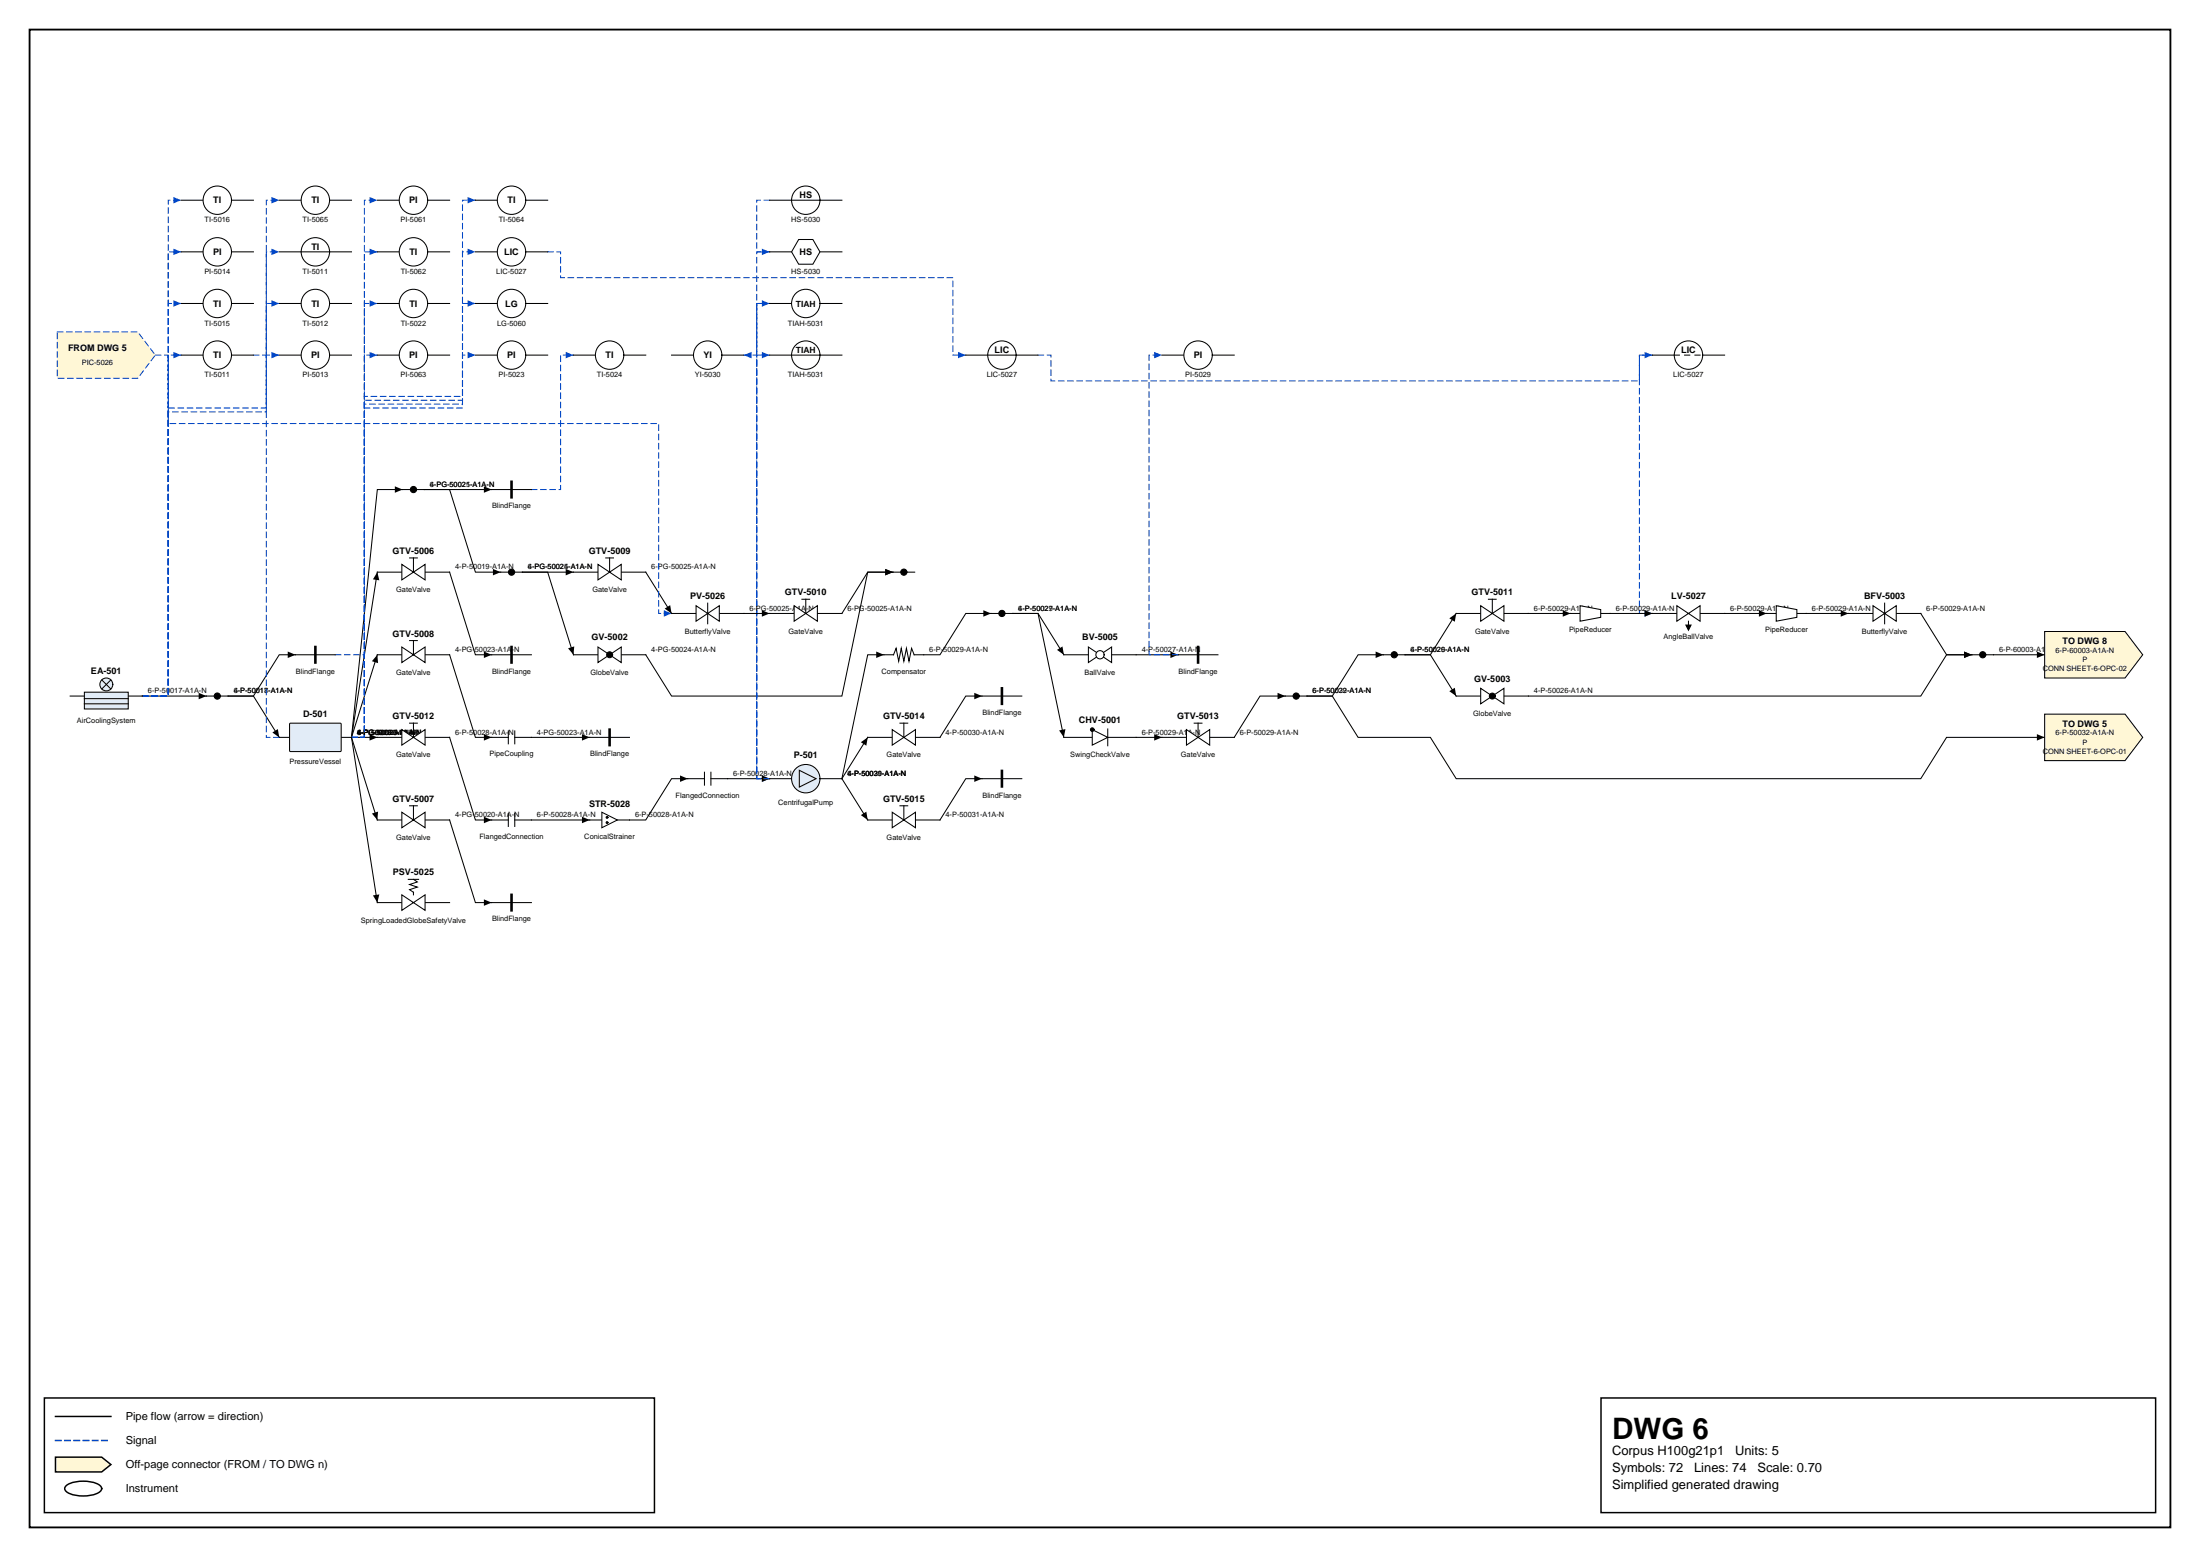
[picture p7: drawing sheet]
<svg xmlns="http://www.w3.org/2000/svg" width="420mm" height="297mm" viewBox="0 0 420 297" stroke-linecap="round" stroke-linejoin="round" font-family="sans-serif">
<path d="M5.6 5.6h408.6v285.8h-408.6z" fill="none" stroke="#000" stroke-width=".35"/>
<path d="M8.5 266.7h116.4v21.9h-116.4zM10.6 270.2h10.6M305.5 266.7h105.8v21.9h-105.8z" fill="none" stroke="#000" stroke-width=".28"/>
<path d="M10.6 274.8h10.6" fill="none" stroke="#0046c8" stroke-width=".28" stroke-dasharray="1.1 .7"/>
<path d="M10.6 278h8.8l1.8 1.4-1.8 1.4h-8.8z" fill="#fff7d6" stroke="#000" stroke-width=".28"/>
<path d="M12.7 283.4a6.7 6.7 0 0 1 6.3 0 .72 .72 0 0 1 0 1.2 6.7 6.7 0 0 1-6.3 0 .72 .72 0 0 1 0-1.2z" fill="none" stroke="#000" stroke-width=".28"/>
<path d="M315.3 67.7h-2.5v49.3h2.5" fill="none" stroke="#0046c8" stroke-width=".2" stroke-dasharray="1.1 .7"/>
<path d="M313.8 116.4l1.5 .6-1.5 .7z" fill="#0046c8"/>
<path d="M198.1 67.7h2.4v5h112.3v-5h2.5" fill="none" stroke="#0046c8" stroke-width=".2" stroke-dasharray="1.1 .7"/>
<path d="M313.8 67.1l1.5 .6-1.5 .7z" fill="#0046c8"/>
<path d="M48.4 67.7h2.4v-19.7h2.5" fill="none" stroke="#0046c8" stroke-width=".2" stroke-dasharray="1.1 .7"/>
<path d="M51.8 47.4l1.5 .6-1.5 .7z" fill="#0046c8"/>
<path d="M170.4 109.2h-4.8l-4.9 23.6h-32.6l-4.9-7.9M85.8 140.7l4.9 15.7h3.1" fill="none" stroke="#000" stroke-width=".2"/>
<path d="M168.9 108.5l1.5 .7-1.5 .6zM92.3 155.8l1.5 .6-1.5 .7z" fill="#000"/>
<path d="M146.9 57.9h-2.5v9.8h2.5" fill="none" stroke="#0046c8" stroke-width=".2" stroke-dasharray="1.1 .7"/>
<path d="M145.4 67.1l1.5 .6-1.5 .7z" fill="#0046c8"/>
<path d="M85.8 109.2l4.9 15.7h3.1M307.3 117h8M56.4 124.9h-3.1l-4.9 7.9h-4.9h4.9l4.9 7.9M85.8 124.9l4.9 15.8h3.1M216.8 124.9h8" fill="none" stroke="#000" stroke-width=".2"/>
<path d="M313.8 116.4l1.5 .6-1.5 .7zM54.9 124.3l1.5 .6-1.5 .6zM92.3 124.3l1.5 .6-1.5 .6zM223.3 124.3l1.5 .6-1.5 .6zM52 139.7l1-.6 .3 1.6zM92.3 140.1l1.5 .6-1.5 .6z" fill="#000"/>
<path d="M224.8 124.9h-5.5v-57.2h2.4" fill="none" stroke="#0046c8" stroke-width=".2" stroke-dasharray="1.1 .7"/>
<path d="M220.2 67.1l1.5 .6-1.5 .7z" fill="#0046c8"/>
<path d="M27.2 132.8h4.9v-65.1h2.5" fill="none" stroke="#0046c8" stroke-width=".2" stroke-dasharray="1.1 .7"/>
<path d="M33.1 67.1l1.5 .6-1.5 .7z" fill="#0046c8"/>
<path d="M27.2 132.8h12.2" fill="none" stroke="#000" stroke-width=".2"/>
<path d="M37.9 132.2l1.5 .6-1.5 .6z" fill="#000"/>
<path d="M27.2 132.8h4.9v-74.9h2.5" fill="none" stroke="#0046c8" stroke-width=".2" stroke-dasharray="1.1 .7"/>
<path d="M33.1 57.3l1.5 .6-1.5 .6z" fill="#0046c8"/>
<path d="M27.2 132.8h4.9v-84.8h2.5" fill="none" stroke="#0046c8" stroke-width=".2" stroke-dasharray="1.1 .7"/>
<path d="M33.1 47.4l1.5 .6-1.5 .7z" fill="#0046c8"/>
<path d="M27.2 132.8h4.9v-94.6h2.5" fill="none" stroke="#0046c8" stroke-width=".2" stroke-dasharray="1.1 .7"/>
<path d="M33.1 37.6l1.5 .6-1.5 .6z" fill="#0046c8"/>
<path d="M27.2 132.8h4.9v-55h18.7v-10.1h2.5" fill="none" stroke="#0046c8" stroke-width=".2" stroke-dasharray="1.1 .7"/>
<path d="M51.8 67.1l1.5 .6-1.5 .7z" fill="#0046c8"/>
<path d="M27.2 132.8h4.9v-54.2h18.7v-20.7h2.5" fill="none" stroke="#0046c8" stroke-width=".2" stroke-dasharray="1.1 .7"/>
<path d="M51.8 57.3l1.5 .6-1.5 .6z" fill="#0046c8"/>
<path d="M93.8 93.4h-12.8h4.8l4.9 15.8h4.8M123.2 109.2l4.9 7.8M366.5 117l4.9 7.9h4.9M187.4 132.8h-3.1l-4.9 7.9M203 124.9l-4.9-7.9h-4.8h4.8l4.9 23.7" fill="none" stroke="#000" stroke-width=".2"/>
<path d="M92.3 92.8l1.5 .6-1.5 .6zM94.1 108.5l1.4 .7-1.4 .6zM126.8 116.1l1.1-.6 .2 1.5zM185.9 132.2l1.5 .6-1.5 .6zM201.7 124l1-.7 .3 1.6zM374.8 124.3l1.5 .6-1.5 .6zM202.1 139.4l1.2-.3-.3 1.6z" fill="#000"/>
<path d="M101.4 93.4h5.6v-25.7h2.4" fill="none" stroke="#0046c8" stroke-width=".2" stroke-dasharray="1.1 .7"/>
<path d="M107.9 67.1l1.5 .6-1.5 .7z" fill="#0046c8"/>
<path d="M109.4 109.2h-9.7h4.8l4.9 15.7M170.4 109.2h-4.8l-4.9 7.8M189.1 117h-4.8l-4.9 7.9h-3.1M277.9 117l-5 7.9h-4.8h4.8l5 7.9M101.4 140.7h11.1M131.2 148.6h-3.1l-4.9 7.8h-3.1" fill="none" stroke="#000" stroke-width=".2"/>
<path d="M107.9 108.5l1.5 .7-1.5 .6zM168.9 108.5l1.5 .7-1.5 .6zM187.6 116.4l1.5 .6-1.5 .7zM276.6 118l1.3-1-.3 1.6zM108.4 123.7l1.2-.4-.2 1.6zM276.6 131.9l1-.7 .3 1.6zM111.1 140.1l1.4 .6-1.4 .6zM129.8 147.9l1.4 .7-1.4 .6z" fill="#000"/>
<path d="M146.9 48h-2.5v100.6h2.5" fill="none" stroke="#0046c8" stroke-width=".2" stroke-dasharray="1.1 .7"/>
<path d="M145.4 147.9l1.5 .7-1.5 .6z" fill="#0046c8"/>
<path d="M245.3 132.8h-4.9l-4.9 7.9M380.4 124.9h9.8M138.8 148.6h8.1M216.8 140.7h4.9" fill="none" stroke="#000" stroke-width=".2"/>
<path d="M243.8 132.2l1.5 .6-1.5 .6zM388.7 124.3l1.5 .6-1.5 .6zM145.4 147.9l1.5 .7-1.5 .6zM220.2 140.1l1.5 .6-1.5 .6z" fill="#000"/>
<path d="M146.9 38.2h-2.5v9.8h2.5" fill="none" stroke="#0046c8" stroke-width=".2" stroke-dasharray="1.1 .7"/>
<path d="M145.4 47.4l1.5 .6-1.5 .7z" fill="#0046c8"/>
<path d="M29.6 67.7h2.5v13.1h93.6v36.2h2.4" fill="none" stroke="#0046c8" stroke-width=".2" stroke-dasharray="1.1 .7"/>
<path d="M126.7 116.4l1.4 .6-1.4 .7z" fill="#0046c8"/>
<path d="M329.1 117h8" fill="none" stroke="#000" stroke-width=".2"/>
<path d="M335.6 116.4l1.5 .6-1.5 .7z" fill="#000"/>
<path d="M146.9 148.6h-2.5v-90.7h2.5" fill="none" stroke="#0046c8" stroke-width=".2" stroke-dasharray="1.1 .7"/>
<path d="M145.4 57.3l1.5 .6-1.5 .6z" fill="#0046c8"/>
<path d="M168.7 124.9h-3.1l-4.9 23.7 4.9-7.9" fill="none" stroke="#000" stroke-width=".2"/>
<path d="M167.2 124.3l1.5 .6-1.5 .6zM164.3 141.6l1.3-.9-.3 1.6z" fill="#000"/>
<path d="M146.9 148.6h-2.5v-80.9h-2.5" fill="none" stroke="#0046c8" stroke-width=".2" stroke-dasharray="1.1 .7"/>
<path d="M141.9 67.7l1.5-.6v1.3z" fill="#0046c8"/>
<path d="M291.7 117h8M264 124.9h-4.8l-5 7.9h-4.8h4.8l5 7.9h13.7l5 7.9h88.6l4.9-7.9h18.8M85.8 156.4l4.9 15.8h3.1M160.7 148.6l4.9 7.8" fill="none" stroke="#000" stroke-width=".2"/>
<path d="M298.2 116.4l1.5 .6-1.5 .7zM262.5 124.3l1.5 .6-1.5 .6zM164.3 155.5l1-.6 .3 1.5zM388.7 140.1l1.5 .6-1.5 .6zM92.3 171.6l1.5 .6-1.5 .6z" fill="#000"/>
<path d="M64 124.9h5.5v-67h2.5" fill="none" stroke="#0046c8" stroke-width=".2" stroke-dasharray="1.1 .7"/>
<path d="M70.5 57.3l1.5 .6-1.5 .6z" fill="#0046c8"/>
<path d="M344.7 117h8M101.4 156.4h11.1" fill="none" stroke="#000" stroke-width=".2"/>
<path d="M351.3 116.4l1.4 .6-1.4 .7zM111.1 155.8l1.4 .6-1.4 .7z" fill="#000"/>
<path d="M104.5 48h2.5v5h74.8v14.7h2.5" fill="none" stroke="#0046c8" stroke-width=".2" stroke-dasharray="1.1 .7"/>
<path d="M182.8 67.1l1.5 .6-1.5 .7z" fill="#0046c8"/>
<path d="M141.9 117h5M376.3 124.9h-4.9l-4.9 7.9h-74.8M67.1 140.7h4.9M187.4 148.6h-3.1l-4.9 7.8" fill="none" stroke="#000" stroke-width=".2"/>
<path d="M145.4 116.4l1.5 .6-1.5 .7zM374.8 124.3l1.5 .6-1.5 .6zM70.5 140.1l1.5 .6-1.5 .6zM185.9 147.9l1.5 .7-1.5 .6z" fill="#000"/>
<path d="M53.3 140.7h-2.5v-102.5h2.5" fill="none" stroke="#0046c8" stroke-width=".2" stroke-dasharray="1.1 .7"/>
<path d="M51.8 37.6l1.5 .6-1.5 .6z" fill="#0046c8"/>
<path d="M72 109.2l-4.9 31.5" fill="none" stroke="#000" stroke-width=".2"/>
<path d="M72 109.2l.4 1.5-1.2-.2z" fill="#000"/>
<path d="M67.1 140.7h2.4v-73h2.5" fill="none" stroke="#0046c8" stroke-width=".2" stroke-dasharray="1.1 .7"/>
<path d="M70.5 67.1l1.5 .6-1.5 .7z" fill="#0046c8"/>
<path d="M76.8 93.4h-4.8l-4.9 47.3 4.9-15.8" fill="none" stroke="#000" stroke-width=".2"/>
<path d="M75.3 92.8l1.5 .6-1.5 .6zM72 124.9l.1 1.6-1.1-.4z" fill="#000"/>
<path d="M67.1 140.7h2.4v-92.7h2.5" fill="none" stroke="#0046c8" stroke-width=".2" stroke-dasharray="1.1 .7"/>
<path d="M70.5 47.4l1.5 .6-1.5 .7z" fill="#0046c8"/>
<path d="M67.1 140.7h2.4v-102.5h2.5" fill="none" stroke="#0046c8" stroke-width=".2" stroke-dasharray="1.1 .7"/>
<path d="M70.5 37.6l1.5 .6-1.5 .6z" fill="#0046c8"/>
<path d="M67.1 140.7l4.9 31.5" fill="none" stroke="#000" stroke-width=".2"/>
<path d="M71.2 170.8l1.2-.2-.4 1.6z" fill="#000"/>
<path d="M67.1 140.7h2.4v-65.1h18.8v-7.9h2.4" fill="none" stroke="#0046c8" stroke-width=".2" stroke-dasharray="1.1 .7"/>
<path d="M89.2 67.1l1.5 .6-1.5 .7z" fill="#0046c8"/>
<path d="M67.1 140.7h2.4v-64.3h18.8v-18.5h2.4" fill="none" stroke="#0046c8" stroke-width=".2" stroke-dasharray="1.1 .7"/>
<path d="M89.2 57.3l1.5 .6-1.5 .6z" fill="#0046c8"/>
<path d="M67.1 140.7l4.9 15.7" fill="none" stroke="#000" stroke-width=".2"/>
<path d="M71 155.2l1.1-.4-.1 1.6z" fill="#000"/>
<path d="M67.1 140.7h2.4v-63.6h18.8v-29.1h2.4" fill="none" stroke="#0046c8" stroke-width=".2" stroke-dasharray="1.1 .7"/>
<path d="M89.2 47.4l1.5 .6-1.5 .7z" fill="#0046c8"/>
<path d="M67.1 140.7h2.4v-62.9h18.8v-39.6h2.4" fill="none" stroke="#0046c8" stroke-width=".2" stroke-dasharray="1.1 .7"/>
<path d="M89.2 37.6l1.5 .6-1.5 .6z" fill="#0046c8"/>
<path d="M146.9 67.7h4.1M156.5 67.7h4.2" fill="none" stroke="#000" stroke-width=".2"/>
<circle cx="153.8" cy="67.7" r="2.71" fill="#fff" stroke="#000" stroke-width=".2"/>
<path d="M151 67.7h5.5M315.3 67.7h4.2M324.9 67.7h4.2" fill="none" stroke="#000" stroke-width=".2"/>
<circle cx="322.2" cy="67.7" r="2.71" fill="#fff" stroke="#000" stroke-width=".2"/>
<path d="M319.5 67.7h1M321.5 67.7h.9M323.4 67.7h1" fill="none" stroke="#000" stroke-width=".2"/>
<path d="M390.2 120.5h15.3l3.4 4.4-3.4 4.4h-15.3z" fill="#fff7d6" stroke="#000" stroke-width=".2"/>
<path d="M184.3 67.7h4.2M193.9 67.7h4.2" fill="none" stroke="#000" stroke-width=".2"/>
<circle cx="191.2" cy="67.7" r="2.71" fill="#fff" stroke="#000" stroke-width=".2"/>
<path d="M109.4 67.7h4.2M119 67.7h4.2M188.5 67.7h5.4" fill="none" stroke="#000" stroke-width=".2"/>
<circle cx="116.3" cy="67.7" r="2.71" fill="#fff" stroke="#000" stroke-width=".2"/>
<path d="M34.6 67.7h4.2M44.2 67.7h4.2" fill="none" stroke="#000" stroke-width=".2"/>
<circle cx="41.5" cy="67.7" r="2.71" fill="#fff" stroke="#000" stroke-width=".2"/>
<path d="M109.4 124.9h4.7M118.5 124.9h4.7" fill="none" stroke="#000" stroke-width=".2"/>
<path d="M114.1 123.4l4.4 3v-3l-4.4 3z" fill="#fff" stroke="#000" stroke-width=".2"/>
<circle cx="116.3" cy="124.9" r=".57" fill="#000" stroke="#000" stroke-width=".2"/>
<path d="M72 140.7h4.7M81.1 140.7h4.7" fill="none" stroke="#000" stroke-width=".2"/>
<path d="M76.7 139.2l4.4 3v-3l-4.4 3z" fill="#fff" stroke="#000" stroke-width=".2"/>
<path d="M146.9 57.9h4.1M156.5 57.9h4.2M78.2 138h1.4M78.9 138v2.7" fill="none" stroke="#000" stroke-width=".2"/>
<circle cx="153.8" cy="57.9" r="2.71" fill="#fff" stroke="#000" stroke-width=".2"/>
<path d="M53.3 38.2h4.2M62.9 38.2h4.2" fill="none" stroke="#000" stroke-width=".2"/>
<circle cx="60.2" cy="38.2" r="2.71" fill="#fff" stroke="#000" stroke-width=".2"/>
<path d="M72 109.2h4.7M81.1 109.2h4.7" fill="none" stroke="#000" stroke-width=".2"/>
<path d="M76.7 107.7l4.4 2.9v-2.9l-4.4 2.9z" fill="#fff" stroke="#000" stroke-width=".2"/>
<path d="M72 67.7h4.2M81.6 67.7h4.2M78.2 106.4h1.4M78.9 106.4v2.8M187.4 132.8h7.6" fill="none" stroke="#000" stroke-width=".2"/>
<path d="M191.2 131.3v3" fill="none" stroke="#000" stroke-width=".49"/>
<circle cx="78.9" cy="67.7" r="2.71" fill="#fff" stroke="#000" stroke-width=".2"/>
<path d="M203 124.9h4.7M212.1 124.9h4.7" fill="none" stroke="#000" stroke-width=".2"/>
<g fill="#fff" stroke="#000" stroke-width=".2">
<path d="M207.7 123.4l4.4 3v-3l-4.4 3z"/>
<circle cx="209.9" cy="124.9" r=".79"/>
</g>
<path d="M299.7 117h1.8M305.4 117h1.9" fill="none" stroke="#000" stroke-width=".2"/>
<path d="M301.5 115.6l3.9 .7v1.5l-3.9 .7z" fill="#fff" stroke="#000" stroke-width=".2"/>
<path d="M72 124.9h4.7M81.1 124.9h4.7" fill="none" stroke="#000" stroke-width=".2"/>
<path d="M76.7 123.4l4.4 3v-3l-4.4 3z" fill="#fff" stroke="#000" stroke-width=".2"/>
<path d="M13.4 132.8h2.7M24.5 132.8h2.7M39.4 132.8h4.1M78.2 122.2h1.4M78.9 122.2v2.7M224.8 124.9h7.6" fill="none" stroke="#000" stroke-width=".2"/>
<circle cx="41.5" cy="132.8" r=".59" fill="#000" stroke="#000" stroke-width=".2"/>
<path d="M228.6 123.4v3" fill="none" stroke="#000" stroke-width=".49"/>
<path d="M16.1 132.1h8.4v3.2h-8.4z" fill="#e2ecf7" stroke="#000" stroke-width=".2"/>
<path d="M16.1 133.3h8.4M16.1 134.3h8.4" fill="none" stroke="#000" stroke-width=".2"/>
<circle cx="20.3" cy="130.6" r="1.23" fill="#e2ecf7" stroke="#000" stroke-width=".2"/>
<path d="M72 57.9h4.2M81.6 57.9h4.2M19.4 129.7l1.7 1.7M21.1 129.7l-1.7 1.7" fill="none" stroke="#000" stroke-width=".2"/>
<circle cx="78.9" cy="57.9" r="2.71" fill="#fff" stroke="#000" stroke-width=".2"/>
<path d="M189.1 117h4.2M165.6 140.7h4.7M174.7 140.7h4.7" fill="none" stroke="#000" stroke-width=".2"/>
<circle cx="191.2" cy="117" r=".59" fill="#000" stroke="#000" stroke-width=".2"/>
<path d="M170.3 139.2l4.4 3v-3l-4.4 3z" fill="#fff" stroke="#000" stroke-width=".2"/>
<path d="M109.4 109.2h4.7M118.5 109.2h4.7M171.7 138h1.5M172.5 138v2.7" fill="none" stroke="#000" stroke-width=".2"/>
<path d="M114.1 107.7l4.4 2.9v-2.9l-4.4 2.9z" fill="#fff" stroke="#000" stroke-width=".2"/>
<path d="M72 48h4.2M81.6 48h4.2M76.8 93.4h4.2M115.6 106.4h1.5M116.3 106.4v2.8" fill="none" stroke="#000" stroke-width=".2"/>
<circle cx="78.9" cy="93.4" r=".59" fill="#000" stroke="#000" stroke-width=".2"/>
<circle cx="78.9" cy="48" r="2.71" fill="#fff" stroke="#000" stroke-width=".2"/>
<path d="M72 38.2h4.2M81.6 38.2h4.2" fill="none" stroke="#000" stroke-width=".2"/>
<circle cx="78.9" cy="38.2" r="2.71" fill="#fff" stroke="#000" stroke-width=".2"/>
<path d="M352.7 117h4.7M361.8 117h4.7" fill="none" stroke="#000" stroke-width=".2"/>
<path d="M357.4 115.6l4.4 2.9v-2.9l-4.4 2.9z" fill="#fff" stroke="#000" stroke-width=".2"/>
<path d="M34.6 57.9h4.2M44.2 57.9h4.2M93.8 93.4h7.6M359.6 115.1v3.9M112.5 140.7h7.6" fill="none" stroke="#000" stroke-width=".2"/>
<path d="M97.6 91.9v3M116.3 139.2v3" fill="none" stroke="#000" stroke-width=".49"/>
<circle cx="41.5" cy="57.9" r="2.71" fill="#fff" stroke="#000" stroke-width=".2"/>
<path d="M34.6 48h4.2M44.2 48h4.2" fill="none" stroke="#000" stroke-width=".2"/>
<circle cx="41.5" cy="48" r="2.71" fill="#fff" stroke="#000" stroke-width=".2"/>
<path d="M95.5 109.2h4.2M264 124.9h4.1M112.5 156.4h2.4M117.8 156.4h2.3M93.8 172.2h7.6" fill="none" stroke="#000" stroke-width=".2"/>
<g fill="#000" stroke="#000" stroke-width=".2">
<circle cx="97.6" cy="109.2" r=".59"/>
<circle cx="266" cy="124.9" r=".59"/>
</g>
<path d="M97.6 170.7v3" fill="none" stroke="#000" stroke-width=".49"/>
<path d="M114.9 155l2.9 1.4-2.9 1.5z" fill="#fff" stroke="#000" stroke-width=".2"/>
<g fill="#000" stroke="#000" stroke-width=".2">
<circle cx="115.8" cy="155.9" r=".17"/>
<circle cx="115.8" cy="156.9" r=".17"/>
</g>
<path d="M168.7 124.9h1.8l.5-1.2 .5 2.4 .5-2.4 .5 2.4 .5-2.4 .5 2.4 .5-2.4 .4 1.2h1.9M72 172.2h4.7M81.1 172.2h4.7" fill="none" stroke="#000" stroke-width=".2"/>
<path d="M76.7 170.7l4.4 3v-3l-4.4 3z" fill="#fff" stroke="#000" stroke-width=".2"/>
<path d="M146.9 117h4.6M156 117h4.7M77.9 167.8h2M78.9 167.8l.7 .5-1.4 .4 1.4 .5-1.4 .5 .7 .5v.5" fill="none" stroke="#000" stroke-width=".2"/>
<path d="M151.5 115.6l4.5 2.9v-2.9l-4.5 2.9z" fill="#fff" stroke="#000" stroke-width=".2"/>
<path d="M146.9 48h4.1M156.5 48h4.2M153 114.3h1.5M153.8 114.3v2.7M97 139.4v2.5M98.2 139.4v2.5M93.8 140.7h3.2M98.2 140.7h3.2" fill="none" stroke="#000" stroke-width=".2"/>
<path d="M152.4 45.7h2.7l1.4 2.3-1.4 2.4h-2.7l-1.4-2.4z" fill="#fff" stroke="#000" stroke-width=".2"/>
<path d="M221.7 67.7h4.2M231.3 67.7h4.2" fill="none" stroke="#000" stroke-width=".2"/>
<circle cx="228.6" cy="67.7" r="2.71" fill="#fff" stroke="#000" stroke-width=".2"/>
<path d="M221.7 140.7h4.7M230.8 140.7h4.7" fill="none" stroke="#000" stroke-width=".2"/>
<path d="M226.4 139.2l4.4 3v-3l-4.4 3z" fill="#fff" stroke="#000" stroke-width=".2"/>
<path d="M90.7 67.7h4.2M100.3 67.7h4.2M227.9 138h1.5M228.6 138v2.7" fill="none" stroke="#000" stroke-width=".2"/>
<circle cx="97.6" cy="67.7" r="2.71" fill="#fff" stroke="#000" stroke-width=".2"/>
<path d="M376.3 124.9h4.1M131.2 148.6h3.2M134.4 147.3v2.5M135.7 148.6h3.1M135.7 147.3v2.5M203 140.7h5.4M211.4 140.7h5.4" fill="none" stroke="#000" stroke-width=".2"/>
<circle cx="378.3" cy="124.9" r=".59" fill="#000" stroke="#000" stroke-width=".2"/>
<path d="M208.4 139.2l3 1.5-3 1.5z" fill="#fff" stroke="#000" stroke-width=".2"/>
<path d="M146.9 38.2h4.1M156.5 38.2h4.2M211.4 139.1v3.2" fill="none" stroke="#000" stroke-width=".2"/>
<circle cx="208.4" cy="139.2" r=".34" fill="#000" stroke="#000" stroke-width=".2"/>
<circle cx="153.8" cy="38.2" r="2.71" fill="#fff" stroke="#000" stroke-width=".2"/>
<path d="M151 38.2h5.5" fill="none" stroke="#000" stroke-width=".2"/>
<path d="M10.9 63.3h15.4l3.3 4.4-3.3 4.5h-15.4z" fill="#fff7d6" stroke="#0046c8" stroke-width=".2" stroke-dasharray="1.1 .7"/>
<path d="M315.3 117h4.7M324.4 117h4.7M93.8 124.9h7.6" fill="none" stroke="#000" stroke-width=".2"/>
<path d="M97.6 123.4v3" fill="none" stroke="#000" stroke-width=".49"/>
<path d="M320 115.6l4.4 2.9v-2.9l-4.4 2.9z" fill="#fff" stroke="#000" stroke-width=".2"/>
<path d="M90.7 57.9h4.2M100.3 57.9h4.2M322.2 118.5v1" fill="none" stroke="#000" stroke-width=".2"/>
<path d="M321.7 119.2h1l-.5 1z" fill="#000" stroke="#000" stroke-width=".2"/>
<circle cx="97.6" cy="57.9" r="2.71" fill="#fff" stroke="#000" stroke-width=".2"/>
<path d="M34.6 38.2h4.2M44.2 38.2h4.2" fill="none" stroke="#000" stroke-width=".2"/>
<circle cx="41.5" cy="38.2" r="2.71" fill="#fff" stroke="#000" stroke-width=".2"/>
<path d="M53.3 67.7h4.2M62.9 67.7h4.2" fill="none" stroke="#000" stroke-width=".2"/>
<circle cx="60.2" cy="67.7" r="2.71" fill="#fff" stroke="#000" stroke-width=".2"/>
<path d="M146.9 148.6h4.1M156.5 148.6h4.2" fill="none" stroke="#000" stroke-width=".2"/>
<circle cx="153.8" cy="148.6" r="2.71" fill="#e2ecf7" stroke="#000" stroke-width=".2"/>
<path d="M72 156.4h4.7M81.1 156.4h4.7M152.5 147l3.2 1.6-3.2 1.6z" fill="none" stroke="#000" stroke-width=".2"/>
<path d="M76.7 155l4.4 2.9v-2.9l-4.4 2.9z" fill="#fff" stroke="#000" stroke-width=".2"/>
<path d="M277.9 117h4.6M287 117h4.7M245.3 132.8h4.1M78.2 153.7h1.4M78.9 153.7v2.7" fill="none" stroke="#000" stroke-width=".2"/>
<circle cx="247.3" cy="132.8" r=".59" fill="#000" stroke="#000" stroke-width=".2"/>
<path d="M282.5 115.6l4.5 2.9v-2.9l-4.5 2.9z" fill="#fff" stroke="#000" stroke-width=".2"/>
<path d="M128.1 67.7h4.2M137.7 67.7h4.2M170.4 109.2h4.1M284 114.3h1.5M284.8 114.3v2.7M56.4 124.9h7.6" fill="none" stroke="#000" stroke-width=".2"/>
<path d="M60.2 123.4v3" fill="none" stroke="#000" stroke-width=".49"/>
<circle cx="172.5" cy="109.2" r=".59" fill="#000" stroke="#000" stroke-width=".2"/>
<circle cx="135" cy="67.7" r="2.71" fill="#fff" stroke="#000" stroke-width=".2"/>
<path d="M53.3 57.9h4.2M62.9 57.9h4.2M187.4 148.6h7.6" fill="none" stroke="#000" stroke-width=".2"/>
<path d="M191.2 147.1v2.9" fill="none" stroke="#000" stroke-width=".49"/>
<circle cx="60.2" cy="57.9" r="2.71" fill="#fff" stroke="#000" stroke-width=".2"/>
<path d="M337.1 117h1.8M342.9 117h1.8" fill="none" stroke="#000" stroke-width=".2"/>
<path d="M338.9 115.6l4 .7v1.5l-4 .7z" fill="#fff" stroke="#000" stroke-width=".2"/>
<path d="M90.7 48h4.2M100.3 48h4.2M93.8 156.4h3.2M97 155.2v2.5M98.2 156.4h3.2M98.2 155.2v2.5" fill="none" stroke="#000" stroke-width=".2"/>
<circle cx="97.6" cy="48" r="2.71" fill="#fff" stroke="#000" stroke-width=".2"/>
<path d="M165.6 156.4h4.7M174.7 156.4h4.7" fill="none" stroke="#000" stroke-width=".2"/>
<path d="M170.3 155l4.4 2.9v-2.9l-4.4 2.9z" fill="#fff" stroke="#000" stroke-width=".2"/>
<path d="M171.7 153.7h1.5M172.5 153.7v2.7" fill="none" stroke="#000" stroke-width=".2"/>
<path d="M390.2 136.2h15.3l3.4 4.5-3.4 4.4h-15.3z" fill="#fff7d6" stroke="#000" stroke-width=".2"/>
<path d="M277.9 132.8h4.6M287 132.8h4.7" fill="none" stroke="#000" stroke-width=".2"/>
<path d="M282.5 131.3l4.5 3v-3l-4.5 3z" fill="#fff" stroke="#000" stroke-width=".2"/>
<circle cx="284.8" cy="132.8" r=".57" fill="#000" stroke="#000" stroke-width=".2"/>
<path d="M128.1 117h4.7M137.3 117h4.6" fill="none" stroke="#000" stroke-width=".2"/>
<path d="M132.8 115.6l4.5 2.9v-2.9l-4.5 2.9z" fill="#fff" stroke="#000" stroke-width=".2"/>
<path d="M53.3 48h4.2M62.9 48h4.2M135 115.1v3.9" fill="none" stroke="#000" stroke-width=".2"/>
<circle cx="60.2" cy="48" r="2.71" fill="#fff" stroke="#000" stroke-width=".2"/>
<path d="M90.7 38.2h4.2M100.3 38.2h4.2M57.5 48h5.4" fill="none" stroke="#000" stroke-width=".2"/>
<circle cx="97.6" cy="38.2" r="2.71" fill="#fff" stroke="#000" stroke-width=".2"/>
<path d="M53.3 140.7h2M65.1 140.7h2" fill="none" stroke="#000" stroke-width=".2"/>
<path d="M55.3 138h9.8v5.3h-9.8z" fill="#e2ecf7" stroke="#000" stroke-width=".2"/>
<text font-size="5.6" x="307.6" y="274.5">DWG 6</text>
<g font-size="2.5">
<text x="307.6" y="277.6">Corpus H100g21p1</text>
<text x="307.6" y="280.8">Symbols: 72</text>
<text x="323.3" y="280.8">Lines: 74</text>
<text x="331.1" y="277.6">Units: 5</text>
<text x="335.3" y="280.8">Scale: 0.70</text>
<text x="307.6" y="284">Simplified generated drawing</text>
</g>
<g font-size="2.1">
<text x="24" y="270.9">Pipe flow (arrow = direction)</text>
<text x="24" y="275.5">Signal</text>
<text x="24" y="280.1">Off-page connector (FROM / TO DWG n)</text>
<text x="24" y="284.7">Instrument</text>
</g>
<g font-size="1.7">
<text x="40.7" y="38.8">TI</text>
<text x="59.4" y="38.8">TI</text>
<text x="78.1" y="38.8">PI</text>
<text x="96.8" y="38.8">TI</text>
<text x="152.6" y="37.8">HS</text>
<text x="59.4" y="47.7">TI</text>
<text x="40.7" y="48.7">PI</text>
<text x="78.1" y="48.7">TI</text>
<text x="96.2" y="48.7">LIC</text>
<text x="152.6" y="48.7">HS</text>
<text x="40.7" y="58.5">TI</text>
<text x="59.4" y="58.5">TI</text>
<text x="78.1" y="58.5">TI</text>
<text x="96.4" y="58.5">LG</text>
<text x="13" y="66.9">FROM DWG 5</text>
<text x="40.7" y="68.4">TI</text>
<text x="59.4" y="68.4">PI</text>
<text x="78.1" y="68.4">PI</text>
<text x="96.8" y="68.4">PI</text>
<text x="115.6" y="68.4">TI</text>
<text x="134.2" y="68.4">YI</text>
<text x="189.8" y="67.4">LIC</text>
<text x="227.8" y="68.4">PI</text>
<text x="320.8" y="67.4">LIC</text>
<text x="74.9" y="105.7">GTV-5006</text>
<text x="112.3" y="105.7">GTV-5009</text>
<text x="149.8" y="113.5">GTV-5010</text>
<text x="280.8" y="113.5">GTV-5011</text>
<text x="131.7" y="114.3">PV-5026</text>
<text x="318.9" y="114.3">LV-5027</text>
<text x="355.7" y="114.3">BFV-5003</text>
<text x="74.9" y="121.4">GTV-5008</text>
<text x="112.9" y="122.2">GV-5002</text>
<text x="206.5" y="122.2">BV-5005</text>
<text x="393.6" y="122.9">TO DWG 8</text>
<text x="17.4" y="128.6">EA-501</text>
<text x="281.3" y="130">GV-5003</text>
<text x="57.8" y="136.7">D-501</text>
<text x="74.9" y="137.2">GTV-5012</text>
<text x="168.5" y="137.2">GTV-5014</text>
<text x="205.9" y="137.9">CHV-5001</text>
<text x="224.6" y="137.2">GTV-5013</text>
<text x="393.6" y="138.6">TO DWG 5</text>
<text x="151.5" y="144.6">P-501</text>
<text x="74.9" y="153">GTV-5007</text>
<text x="112.4" y="153.9">STR-5028</text>
<text x="168.5" y="153">GTV-5015</text>
<text x="75" y="167">PSV-5025</text>
</g>
<g font-size="1.6">
<text x="151.9" y="58.5">TIAH</text>
<text x="151.9" y="67.4">TIAH</text>
</g>
<g font-size="1.4">
<text x="39" y="42.4">TI-5016</text>
<text x="57.7" y="42.4">TI-5065</text>
<text x="76.4" y="42.4">PI-5061</text>
<text x="95.2" y="42.4">TI-5064</text>
<text x="151" y="42.4">HS-5030</text>
<text x="39" y="52.3">PI-5014</text>
<text x="57.7" y="52.3">TI-5011</text>
<text x="76.5" y="52.3">TI-5062</text>
<text x="94.7" y="52.3">LIC-5027</text>
<text x="151" y="52.3">HS-5030</text>
<text x="39" y="62.1">TI-5015</text>
<text x="57.7" y="62.1">TI-5012</text>
<text x="76.5" y="62.1">TI-5022</text>
<text x="94.9" y="62.1">LG-5060</text>
<text x="150.3" y="62.1">TIAH-5031</text>
<text x="15.6" y="69.7">PIC-5026</text>
<text x="39" y="72">TI-5011</text>
<text x="57.7" y="72">PI-5013</text>
<text x="76.4" y="72">PI-5063</text>
<text x="95.1" y="72">PI-5023</text>
<text x="113.9" y="72">TI-5024</text>
<text x="132.6" y="72">YI-5030</text>
<text x="150.3" y="72">TIAH-5031</text>
<text x="188.3" y="72">LIC-5027</text>
<text x="226.1" y="72">PI-5029</text>
<text x="319.3" y="72">LIC-5027</text>
<text x="82" y="92.9">4-PG-50021-A1A-N</text>
<text x="82" y="92.9">6-PG-50025-A1A-N</text>
<text x="93.9" y="97">BlindFlange</text>
<text x="75.6" y="113">GateValve</text>
<text x="86.9" y="108.6">4-P-50019-A1A-N</text>
<text x="100.7" y="108.6">4-PG-50024-A1A-N</text>
<text x="100.7" y="108.6">6-PG-50025-A1A-N</text>
<text x="113" y="113">GateValve</text>
<text x="124.3" y="108.6">6-PG-50025-A1A-N</text>
<text x="143" y="116.5">6-PG-50025-A1A-N</text>
<text x="161.7" y="116.5">6-PG-50025-A1A-N</text>
<text x="194.3" y="116.5">4-P-50027-A1A-N</text>
<text x="194.3" y="116.5">6-P-50029-A1A-N</text>
<text x="292.7" y="116.5">6-P-50029-A1A-N</text>
<text x="308.3" y="116.5">6-P-50029-A1A-N</text>
<text x="330.1" y="116.5">6-P-50029-A1A-N</text>
<text x="345.8" y="116.5">6-P-50029-A1A-N</text>
<text x="367.6" y="116.5">6-P-50029-A1A-N</text>
<text x="86.9" y="124.4">4-PG-50023-A1A-N</text>
<text x="124.3" y="124.4">4-PG-50024-A1A-N</text>
<text x="130.7" y="120.9">ButterflyValve</text>
<text x="150.5" y="120.9">GateValve</text>
<text x="177.3" y="124.4">6-P-50029-A1A-N</text>
<text x="217.9" y="124.4">4-P-50027-A1A-N</text>
<text x="269.2" y="124.4">6-P-50029-A1A-N</text>
<text x="269.2" y="124.4">4-P-50026-A1A-N</text>
<text x="281.5" y="120.9">GateValve</text>
<text x="299.4" y="120.6">PipeReducer</text>
<text x="317.5" y="121.9">AngleBallValve</text>
<text x="336.8" y="120.6">PipeReducer</text>
<text x="355.3" y="120.9">ButterflyValve</text>
<text x="381.5" y="124.4">6-P-60003-A1A-N6-P-60003-A1A-N</text>
<text x="56.5" y="128.5">BlindFlange</text>
<text x="75.6" y="128.8">GateValve</text>
<text x="93.9" y="128.5">BlindFlange</text>
<text x="112.7" y="128.8">GlobeValve</text>
<text x="168.2" y="128.5">Compensator</text>
<text x="207" y="128.8">BallValve</text>
<text x="224.9" y="128.5">BlindFlange</text>
<text x="389.8" y="128.1">CONN SHEET-6-OPC-02</text>
<text x="397.4" y="126.3">P</text>
<text x="14.7" y="137.9">AirCoolingSystem</text>
<text x="28.2" y="132.3">6-P-50017-A1A-N</text>
<text x="44.6" y="132.3">4-P-50018-A1A-N</text>
<text x="44.6" y="132.3">6-P-50017-A1A-N</text>
<text x="187.5" y="136.4">BlindFlange</text>
<text x="250.5" y="132.3">6-P-50029-A1A-N</text>
<text x="250.5" y="132.3">6-P-50032-A1A-N</text>
<text x="281.1" y="136.6">GlobeValve</text>
<text x="292.7" y="132.3">4-P-50026-A1A-N</text>
<text x="68.1" y="140.1">6-P-50028-A1A-N</text>
<text x="68.1" y="140.1">4-P-50019-A1A-N</text>
<text x="68.1" y="140.1">4-PG-50023-A1A-N</text>
<text x="68.1" y="140.1">6-PG-50025-A1A-N</text>
<text x="68.1" y="140.1">4-FL-50022-A1A-N</text>
<text x="68.1" y="140.1">4-PG-50020-A1A-N</text>
<text x="86.9" y="140.1">6-P-50028-A1A-N</text>
<text x="102.5" y="140.1">4-PG-50023-A1A-N</text>
<text x="180.4" y="140.1">4-P-50030-A1A-N</text>
<text x="217.9" y="140.1">6-P-50029-A1A-N</text>
<text x="236.6" y="140.1">6-P-50029-A1A-N</text>
<text x="389.8" y="143.8">CONN SHEET-6-OPC-01</text>
<text x="392.2" y="140.3">6-P-50032-A1A-N</text>
<text x="397.4" y="142.1">P</text>
<text x="55.2" y="145.7">PressureVessel</text>
<text x="75.6" y="144.5">GateValve</text>
<text x="93.4" y="144.3">PipeCoupling</text>
<text x="112.6" y="144.3">BlindFlange</text>
<text x="139.9" y="148">6-P-50028-A1A-N</text>
<text x="161.7" y="148">4-P-50030-A1A-N</text>
<text x="161.7" y="148">6-P-50029-A1A-N</text>
<text x="161.7" y="148">4-P-50031-A1A-N</text>
<text x="169.2" y="144.5">GateValve</text>
<text x="204.2" y="144.5">SwingCheckValve</text>
<text x="225.3" y="144.5">GateValve</text>
<text x="86.9" y="155.9">4-PG-50020-A1A-N</text>
<text x="102.5" y="155.9">6-P-50028-A1A-N</text>
<text x="121.2" y="155.9">6-P-50028-A1A-N</text>
<text x="128.9" y="152.1">FlangedConnection</text>
<text x="148.5" y="153.6">CentrifugalPump</text>
<text x="180.4" y="155.9">4-P-50031-A1A-N</text>
<text x="187.5" y="152.1">BlindFlange</text>
<text x="75.6" y="160.3">GateValve</text>
<text x="91.5" y="160">FlangedConnection</text>
<text x="111.5" y="160">ConicalStrainer</text>
<text x="169.2" y="160.3">GateValve</text>
<text x="68.9" y="176">SpringLoadedGlobeSafetyValve</text>
<text x="93.9" y="175.8">BlindFlange</text>
</g>
</svg>
